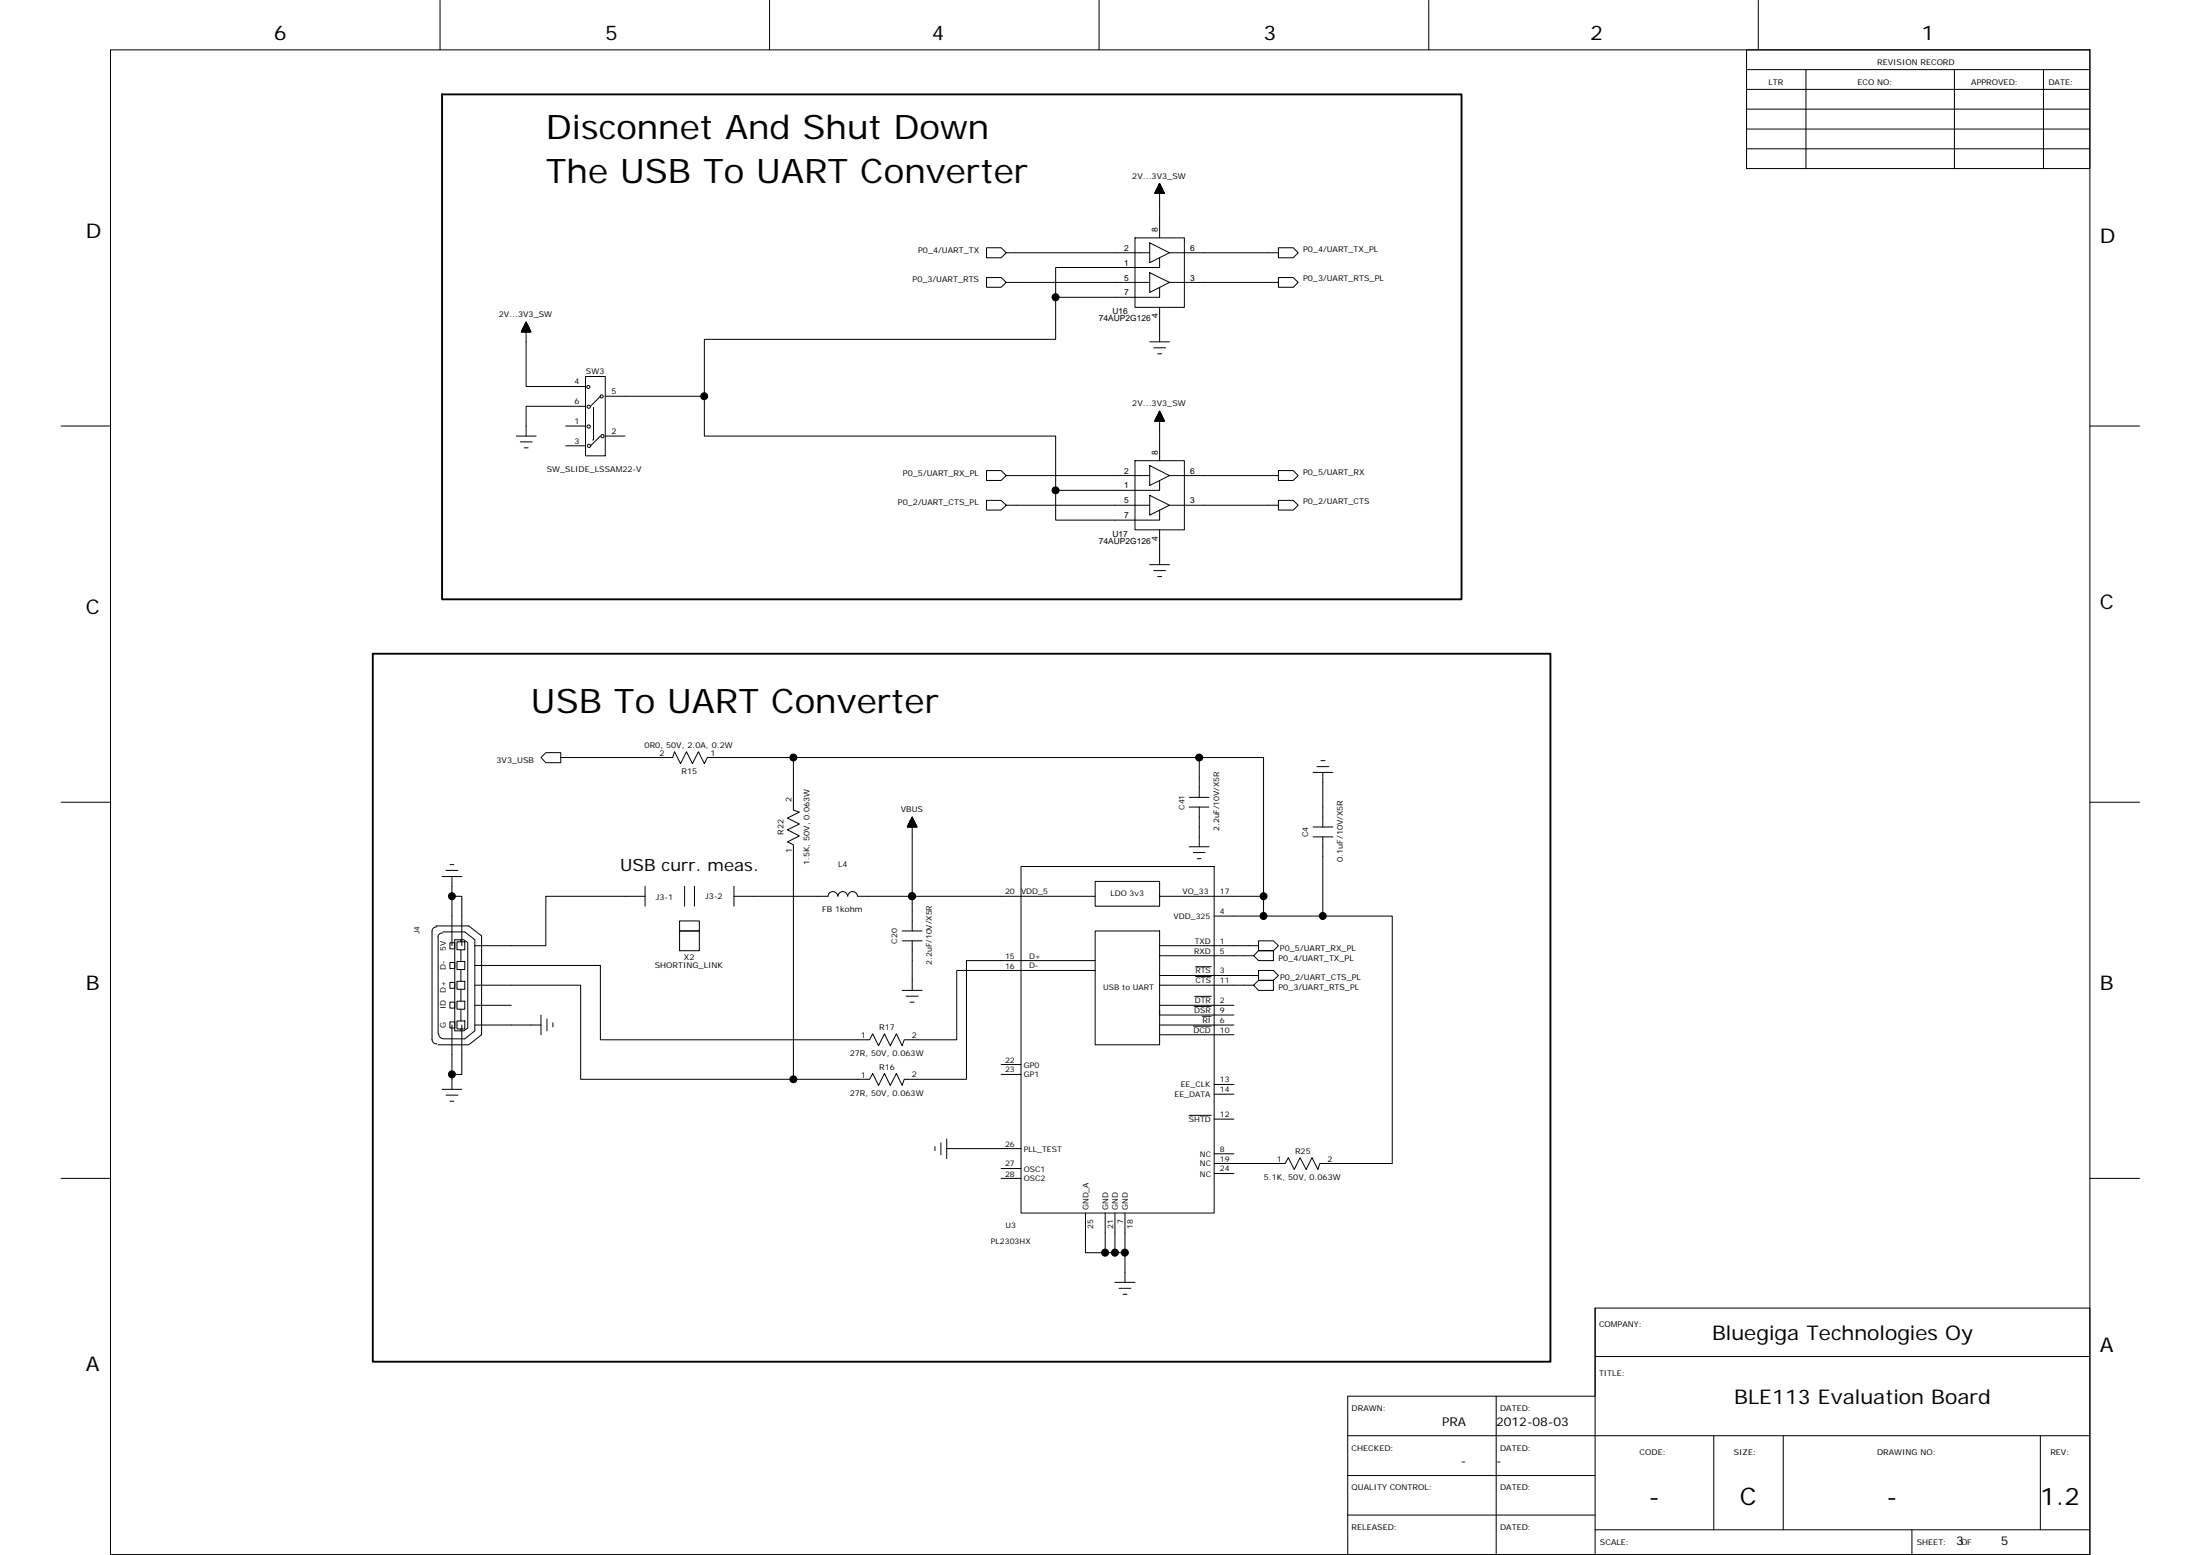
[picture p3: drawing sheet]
<svg xmlns="http://www.w3.org/2000/svg" width="297mm" height="210mm" viewBox="0 0 297 210" stroke-linecap="round" stroke-linejoin="round" font-family="sans-serif">
<g fill="none" stroke="#000" stroke-width=".14">
<path d="M14.9 6.7h267.3v203.1h-267.3zM59.4 0v6.7M103.9 0v6.7M148.4 0v6.7M192.9 0v6.7M235.8 6.7h46.4v16.1h-46.4zM235.8 14.7h46.4M235.8 9.4h46.4M235.8 12.1h46.4M235.8 17.4h46.4M237.4 0v6.7M243.8 9.4v13.4"/>
<path d="M263.9 9.4v13.4M275.9 9.4v13.4M153.2 32.1h6.7v9.4h-6.7zM155.2 34.1h-19.3l-.7 .7h-2v-1.4h2l.7 .7M155.2 32.8l2.7 1.3-2.7 1.4zM155.2 36.8l2.7 1.3-2.7 1.4zM155.2 38.1h-19.3l-.7 .7h-2v-1.3h2l.7 .6M155.9 26.1h1.3M156 26.1v-.2h1.1v.2M156 26h1.1M156 25.9h1.1M156.1 25.7v.4"/>
<path d="M156.1 25.8h1v.3M156.1 25.7h.9M156.1 25.6v.5M156.2 25.6h.8M156.2 25.5v.6M156.2 25.5h.7M156.2 25.4v.7M156.2 25.4h.7M156.3 25.4h.6M156.3 25.3v.8M156.3 25.3h.5M156.4 25.1v1"/>
<path d="M156.4 25.2h.4M156.4 25v1.1M156.4 25.1h.3v1M156.4 25.1h.3M156.5 24.9v1.2M156.5 25h.2M156.5 24.9h.1M156.5 24.8v1.3M156.5 24.9h.1v1.2M156.5 24.8h.1M156.6 24.8v1.3M156.6 24.8h.1"/>
<path d="M156.6 34.8v1.3h-14.1v9.7h-47.4v7.7M156.6 38.8v1.3h-14.1M156.6 24.8l.6 1.3h-1.3l.7-1.3v7.3M156.7 25v1.1M156.8 25.2v.9M156.8 25.3v.8M156.9 25.4v.7M156.9 25.5v.6M157 25.6v.5M157.1 25.8h-1l-.1 .3M157.1 25.8v.3M157.2 26h-1.2l-.1 .1"/>
<path d="M157.2 26.1h.1M157.9 34.1h14.7v-.7h2l.7 .7-.7 .7h-2v-.7M172.6 38.1v.7h2l.7-.7-.7-.6h-2v.6h-14.7M235.8 20.1h46.4M8.3 57.5h6.6M69.7 58.9h2.7M70.2 59.6h1.7M70.4 44.8h1.3M70.5 44.6v.2M70.5 44.7h1.1M70.5 44.6h1.1M70.5 44.4v.4"/>
<path d="M70.5 44.5h1M70.6 44.4h.9M70.6 44.3h.9M70.7 44.2v.6M70.7 44.2h.7M70.8 44v.8M70.8 44h.5M70.8 43.9h.5v.9M70.9 43.7v1.1M70.9 43.8h.3M70.9 43.6v1.2M70.9 43.7h.2"/>
<path d="M71 43.7h.1M71 43.5v1.3M71 43.6h.1M71 44.8v-1.3l.7 1.3h-1.3l.6-1.3v8.7h8.1M71 43.5h.1M71.1 43.6v1.2M71.1 43.7v1.1M71.2 43.8v1M71.2 43.9h-.3l-.1 .9M71.3 44v.8M71.3 44.1h-.5l-.1 .7M71.4 44.1v.7"/>
<path d="M71.4 44.2v.6M71.4 44.3h-.8v.5M71.5 44.3v.5M71.5 44.4v.4M71.5 44.5h-1v.3M71.6 44.6v.2M71.6 44.7v.1M71.6 44.7h-1.2v.1M71.7 44.7v.1M76.4 57.5h2.7M79.1 50.8h2.6v10.7h-2.6zM79.1 54.8h-8.1v4.1"/>
<path d="M79.3 54.8h.3l.1 .1-.1 .2h-.3zM79.3 57.4h.3l.1 .2-.1 .1h-.3zM80.1 55v4.4h-.1M81.1 53.5l-1.4 1.3M81.1 58.9l-1.4 1.3M81.2 58.7h.3v.3l-.2 .1-.1-.1zM81.7 58.9h2.7M95.1 53.5v5.4h47.4v7.3M95.1 53.5h-13.4M155.2 46.1h2.7M155.8 46.9h1.6M155.9 56.8h1.3l-1.3 .1z"/>
<path d="M156 56.7h1.1M156 56.6h1.1M156.1 56.5v.4M156.1 56.5h1M156.1 56.5h.9M156.1 56.3v.6M156.1 56.4h.9M156.2 56.3h.8M156.2 56.2v.7M156.2 56.3h.7v.6M156.2 56.2h.7M156.2 56.1v.8"/>
<path d="M156.3 56.1h.6M156.3 56v.9M156.3 56.1h.5M156.3 47.8h.5M156.3 56h.5M156.4 55.9v1M156.4 56h.4M156.4 55.9h.4M156.4 55.8v1.1M156.4 55.9h.3M156.4 55.8h.3M156.5 55.6v1.3"/>
<path d="M156.5 55.8h.2M156.5 55.7h.1M156.5 55.6h.1M156.6 56.9v-1.4l.6 1.4h-1.3l.7-1.4v6.7M156.6 55.5h.1M156.6 41.5v4.6M156.6 55.6v1.3M156.7 55.7v1.2M156.7 55.8v1.1M156.8 55.9v1M156.8 56v.9M156.9 56.1v.8"/>
<path d="M157 56.4v.5M157.1 56.5v.4M157.1 56.5h-1.1v.4M157.1 56.6v.3M157.1 56.6h-1.1v.3M157.1 56.7v.2M282.2 57.5h6.7M70.8 60.5h.5M76.4 60.2h2.7M135.9 64.2l-.7-.7h-2v1.4h2l.7-.7h19.3M135.9 68.2l-.7-.7h-2v1.4h2l.7-.7h19.3M153.2 62.2h6.7v9.3h-6.7z"/>
<path d="M155.2 76.2h2.7M155.2 62.8l2.7 1.4-2.7 1.3zM155.2 66.9l2.7 1.3-2.7 1.3zM155.8 77h1.6M156.3 77.8h.5M156.6 64.9v1.3h-14.1v4h14.1v-1.3M156.6 71.5v4.7M157.9 64.2h14.7v-.7h2l.7 .7-.7 .7h-2v-.7M157.9 68.2h14.7v-.7h2l.7 .7-.7 .7h-2v-.7M8.3 108.3h6.6M59.7 118.3h2.7M60.2 117.5h1.6"/>
<path d="M60.7 116.7h.6M61 118.3v2.7h1.4v6.7M87.1 119.6v2.7M92.4 119.6v2.7M93.8 119.6v2.7M99.1 119.6v2.7M107.1 102.3h-11.6l-.4 .8-.8-1.6-.8 1.6-.8-1.6-.8 1.6-.8-1.6-.3 .8h-15.1v-.7h-2l-.7 .7 .7 .7h2v-.7M122.5 111.6h1.3M122.6 111.6h1.2M122.6 111.4v.2M122.6 111.5h1.1M122.6 111.4h1.1"/>
<path d="M122.6 111.3v.3M122.7 111.3h1M122.7 111.2v.4M122.7 111.3h.9M122.7 111.2h.9M122.8 111.1h.7M122.8 111h.7v.6M122.9 110.8v.8M122.9 110.8h.5M123 110.7v.9M123 110.7h.4M123 110.7h.3"/>
<path d="M123 110.6v1M123 110.6h.3M123.1 110.4v1.2M123.1 110.6h.2M123.1 110.5h.1l.1 1.1M123.1 110.3v1.3M123.1 110.4h.1M123.1 110.4l.1 1.2M123.2 110.3v1.3M123.2 110.3h.1M123.2 110.3l.6 1.3h-1.3l.7-1.3v15.4M123.3 110.6v1"/>
<path d="M123.4 110.7v.9M123.4 110.8v.8M123.5 110.9h-.7v.7M123.5 111h-.7v.6M123.5 111.1v.5M123.6 111.1h-.9v.5M123.6 111.1v.5M123.6 111.3v.3M123.7 111.4v.2M123.7 111.5v.1M137.9 117h26v46.7h-26zM160.6 114.3h2.6"/>
<path d="M160.6 108.9h2.6M160.6 107.6h2.6M161.1 115.1h1.6M161.6 115.9h.6M161.9 102.3h-54.8v7l.8 .3-1.6 .8 1.6 .8-1.6 .8 1.6 .8-1.6 .8 .8 .4v31.7h10.3l.4-.8 .8 1.6 .8-1.6 .8 1.6 .8-1.6 .8 1.6 .3-.8h8.4v-16h17.4M161.9 102.3v5.3M161.9 108.9v5.4M161.9 102.3h8.7v18.7M177.3 113h2.7M177.3 111.6h2.7M177.3 104.3h2.7M177.8 103.5h1.6"/>
<path d="M178.3 102.7h.6M178.6 104.3v7.3M178.6 113v10.7M282.2 108.3h6.7M58.9 125h4.4l1.7 1.3v13.4l-1.7 1.3h-4.1M59 125.1a.59 .59 0 0 0-.7 .6v14.7a.56 .56 0 0 0 .7 .5M59.2 126.5v13.1M59.2 139.6a.58 .58 0 0 0 .6 .6M59.8 125.9h-.1a.59 .59 0 0 0-.6 .6M59.8 125.8h3l1.3 1.1v12.2l-1.3 1.1h-3M60.7 127.3h.7v.8h-.7zM60.7 129.9h.7v.8h-.7z"/>
<path d="M60.7 135.3h.7v.8h-.7zM60.7 132.6h.7v.8h-.7zM60.7 137.9h.7v.9h-.7zM61 121v6.7M61 138.4v6.6M61.7 129.8h1.1v1.1h-1.1zM61.7 132.5h1.1v1h-1.1zM61.7 127.1h1.1v1.1h-1.1zM61.7 135.1h1.1v1.1h-1.1zM61.7 137.8h1.1v1.1h-1.1zM62.2 126.9h.4l.6 .4v11.5l-.6 .3h-1.2v-12.2h.8v.2M62.2 128.2v1.6"/>
<path d="M62.2 130.9v1.6M62.2 133.5v1.6M62.2 136.2v1.6M62.2 138.9v.2M62.4 138.4v6.6h-1.4v2M64.1 130.3h17v10.1h36.3l.4-.8 .8 1.6 .8-1.6 .8 1.6 .8-1.6 .8 1.6 .3-.8h7.1v-9.4h18.7M64.1 133h14.3v12.7h28.7M69 135.7h-4.9M73 137v2.7M73 138.4h-8.9M73.8 137.5v1.6M74.7 138.1v.5"/>
<path d="M87.1 121h-13.4v6.7h-9.6M91.8 125.7h2.6v2.6h-2.6zM91.8 124.3h2.6v1.4h-2.6zM113.1 121a.66 .66 0 0 0-.6-.6 .66 .66 0 0 0-.7 .6h-12.7M113.2 121a.65 .65 0 0 1 .6-.6 .65 .65 0 0 1 .6 .6 .67 .67 0 0 1 .7-.6 .67 .67 0 0 1 .7 .6M115.8 121h32.1M121.8 127h2.7M121.8 125.7h2.7M121.8 133.7h2.7M122.3 134.5h1.7M122.9 135.3h.5M123.2 127v6.7"/>
<path d="M147.9 125.7h8.7v15.3h-8.7zM156.6 136.4v.6h10M161.1 138.5h2.4M161.2 135.8h2.3M161.3 134.5h2.2M161.4 130.5h2.1M161.4 131.8h2.1M162.3 137.2h1.2M166.6 135.7h-10M166.6 138.4h-10M166.6 139.7h-10M169.3 129l.6-.7h2v1.4h-2l-.6-.7h-12.7"/>
<path d="M169.3 133l.6-.7h2v1.4h-2l-.6-.7h-12.7M169.9 127.7v.6h2l.7-.6-.7-.7h-2v.7h-13.3M169.9 131.7v.6h2l.7-.6-.7-.7h-2v.7h-13.3M170.6 121h-14v-2h-8.7v3.3h8.7v-1.3M170.6 121v2.7M170.6 123.7h-6.7M170.6 123.7h17.4v33.4h-9.8l-.3 .8-.8-1.6-.7 1.6-.9-1.6-.8 1.6-.8-1.6-.4 .8h-9.6M8.3 159.1h6.6M59.7 147h2.7M60.2 147.8h1.6M60.7 148.7h.6M126.2 154.8v.5"/>
<path d="M127 154.3v1.6M127.8 153.7v2.7M135.2 159.1h2.7M135.2 143.7h2.7M135.2 145h2.7M135.2 157.7h2.7M137.9 155h-10.1M160.5 150.6h3M163.9 155.7h2.7M163.9 151.1h2.7M163.9 146.4h2.7M163.9 147.7h2.7"/>
<path d="M163.9 158.4h2.7M282.2 159.1h6.7M146.6 163.7v5.4h3.9M149.2 163.7v5.4M150.5 173.1h2.7M150.5 163.7v5.4M150.5 169.1h1.4M151.1 173.9h1.6M151.6 174.7h.6M151.9 163.7v9.4M215.4 176.6v33.2M282.2 176.6h-66.8v11.9h-33.4v21.3"/>
<path d="M182 193.8h100.2M182 199.2h33.4M202 188.5v21.3M215.4 183.1h66.8M231.4 193.8v12.7M240.8 193.8v12.7M275.5 193.8v12.7M182 204.5h33.4M215.4 206.5h66.8M258.1 206.5v3.3"/>
<circle cx="79.4" cy="52.2" r=".21"/>
<circle cx="81.2" cy="53.5" r=".21"/>
<circle cx="79.5" cy="60.2" r=".22"/>
</g>
<path d="M59.7 12.7h137.6v68.2h-137.6zM50.3 88.2h159v95.6h-159z" fill="none" stroke="#000" stroke-width=".25"/>
<g fill="#000" stroke="#000" stroke-width=".14">
<circle cx="95.1" cy="53.5" r=".47"/>
<circle cx="142.5" cy="40.1" r=".48"/>
<circle cx="142.5" cy="66.2" r=".47"/>
<circle cx="107.1" cy="102.3" r=".47"/>
<circle cx="161.9" cy="102.3" r=".47"/>
<circle cx="61" cy="121" r=".47"/>
<circle cx="123.1" cy="121" r=".47"/>
<circle cx="170.6" cy="123.6" r=".47"/>
<circle cx="170.6" cy="121" r=".47"/>
<circle cx="178.6" cy="123.6" r=".47"/>
<circle cx="61" cy="145" r=".47"/>
<circle cx="107.1" cy="145.7" r=".47"/>
<circle cx="149.2" cy="169.1" r=".48"/>
<circle cx="150.5" cy="169.1" r=".47"/>
<circle cx="151.9" cy="169.1" r=".48"/>
</g>
<g font-size="4.6">
<text x="73.7" y="18.8">Disconnet And Shut Down</text>
<text x="73.7" y="24.8">The USB To UART Converter</text>
<text x="71.7" y="96.3">USB To UART Converter</text>
</g>
<g font-size="3.3">
<text x="222.6" y="203.1">-</text>
<text x="234.9" y="203.1">C</text>
<text x="254.7" y="203.1">-</text>
<text x="275.5" y="203.1">1.2</text>
</g>
<g font-size="2.7">
<text x="37" y="5.4">6</text>
<text x="81.7" y="5.4">5</text>
<text x="125.8" y="5.4">4</text>
<text x="170.6" y="5.4">3</text>
<text x="214.7" y="5.4">2</text>
<text x="259.5" y="5.4">1</text>
<text x="11.6" y="32.1">D</text>
<text x="283.5" y="32.8">D</text>
<text x="11.6" y="82.9">C</text>
<text x="283.5" y="82.2">C</text>
<text x="11.6" y="133.7">B</text>
<text x="283.5" y="133.7">B</text>
<text x="11.6" y="185.1">A</text>
<text x="231.2" y="180.8">Bluegiga Technologies Oy</text>
<text x="283.5" y="182.5">A</text>
<text x="234.1" y="189.5">BLE113 Evaluation Board</text>
</g>
<text font-size="2.3" x="83.7" y="117.6">USB curr. meas.</text>
<g font-size="1.6">
<text x="194.7" y="192.4">PRA</text>
<text x="197.2" y="197.8">-</text>
<text x="202" y="192.4">2012-08-03</text>
<text x="202" y="197.8">-</text>
<text x="264.1" y="208.5">3</text>
<text x="270.1" y="208.5">5</text>
</g>
<g font-size="1.1">
<text x="238.8" y="11.4">LTR</text>
<text x="250.8" y="11.4">ECO NO:</text>
<text x="253.4" y="8.7">REVISION RECORD</text>
<text x="266.1" y="11.4">APPROVED:</text>
<text x="276.6" y="11.4">DATE:</text>
<text x="152.9" y="24.1">2V...3V3_SW</text>
<text x="124" y="34.1">P0_4/UART_TX</text>
<text x="151.8" y="33.9">2</text>
<text x="151.8" y="35.9">1</text>
<text x="156.3" y="31.3" transform="rotate(-90 156.3 31.3)">8</text>
<text x="160.7" y="33.9">6</text>
<text x="175.9" y="34">P0_4/UART_TX_PL</text>
<text x="123.2" y="38.1">P0_3/UART_RTS</text>
<text x="151.8" y="37.9">5</text>
<text x="151.8" y="39.9">7</text>
<text x="160.7" y="37.9">3</text>
<text x="175.9" y="38">P0_3/UART_RTS_PL</text>
<text x="67.3" y="42.8">2V...3V3_SW</text>
<text x="148.4" y="43.3">74AUP2G126</text>
<text x="150.2" y="42.4">U16</text>
<text x="156.3" y="42.9" transform="rotate(-90 156.3 42.9)">4</text>
<text x="77.6" y="51.9">4</text>
<text x="79.1" y="50.4">SW3</text>
<text x="82.5" y="53.2">5</text>
<text x="77.6" y="57.2">1</text>
<text x="77.6" y="59.9">3</text>
<text x="77.6" y="54.6">6</text>
<text x="82.5" y="58.6">2</text>
<text x="152.9" y="54.8">2V...3V3_SW</text>
<text x="73.8" y="63.7">SW_SLIDE_LSSAM22-V</text>
<text x="121.9" y="64.2">P0_5/UART_RX_PL</text>
<text x="151.8" y="63.9">2</text>
<text x="151.8" y="65.9">1</text>
<text x="156.3" y="61.4" transform="rotate(-90 156.3 61.4)">8</text>
<text x="160.7" y="63.9">6</text>
<text x="175.9" y="64.1">P0_5/UART_RX</text>
<text x="121.2" y="68.2">P0_2/UART_CTS_PL</text>
<text x="151.8" y="67.9">5</text>
<text x="151.8" y="69.9">7</text>
<text x="160.7" y="67.9">3</text>
<text x="175.9" y="68.1">P0_2/UART_CTS</text>
<text x="148.4" y="73.4">74AUP2G126</text>
<text x="150.2" y="72.5">U17</text>
<text x="156.3" y="73" transform="rotate(-90 156.3 73)">4</text>
<text x="87" y="100.9">0R0, 50V, 2.0A, 0.2W</text>
<text x="67" y="103">3V3_USB</text>
<text x="89.1" y="102">2</text>
<text x="92" y="104.5">R15</text>
<text x="95.9" y="102.1">1</text>
<text x="105.8" y="112.7" transform="rotate(-90 105.8 112.7)">R22</text>
<text x="106.8" y="108.3" transform="rotate(-90 106.8 108.3)">2</text>
<text x="121.6" y="109.6">VBUS</text>
<text x="176.6" y="113" transform="rotate(-90 176.6 113)">C4</text>
<text x="106.9" y="115.2" transform="rotate(-90 106.9 115.2)">1</text>
<text x="109.3" y="116.8" transform="rotate(-90 109.3 116.8)">1.5K, 50V, 0.063W</text>
<text x="113.2" y="117">L4</text>
<text x="181.3" y="116.3" transform="rotate(-90 181.3 116.3)">0.1uF/10V/X5R</text>
<text x="88.6" y="121.4">J3-1</text>
<text x="95.2" y="121.4">J3-2</text>
<text x="111" y="123.2">FB 1kohm</text>
<text x="88.4" y="130.6">SHORTING_LINK</text>
<text x="92.3" y="129.5">X2</text>
<text x="172.6" y="129.7">P0_4/UART_TX_PL</text>
<text x="172.8" y="128.3">P0_5/UART_RX_PL</text>
<text x="172.6" y="133.7">P0_3/UART_RTS_PL</text>
<text x="172.8" y="132.3">P0_2/UART_CTS_PL</text>
<text x="114.7" y="142.5">27R, 50V, 0.063W</text>
<text x="116.2" y="140.1">1</text>
<text x="118.7" y="139">R17</text>
<text x="123.1" y="140.1">2</text>
<text x="114.7" y="147.9">27R, 50V, 0.063W</text>
<text x="116.2" y="145.5">1</text>
<text x="118.7" y="144.4">R16</text>
<text x="123.1" y="145.4">2</text>
<text x="174.9" y="155.7">R25</text>
<text x="170.6" y="159.3">5.1K, 50V, 0.063W</text>
<text x="172.4" y="156.8">1</text>
<text x="179.3" y="156.8">2</text>
<text x="215.9" y="179.1">COMPANY:</text>
<text x="215.9" y="185.8">TITLE:</text>
<text x="182.5" y="190.5">DRAWN:</text>
<text x="202.5" y="190.5">DATED:</text>
<text x="182.5" y="195.8">CHECKED:</text>
<text x="202.5" y="195.8">DATED:</text>
<text x="221.4" y="196.5">CODE:</text>
<text x="234.1" y="196.5">SIZE:</text>
<text x="253.4" y="196.5">DRAWING NO:</text>
<text x="276.8" y="196.5">REV:</text>
<text x="182.5" y="201.1">QUALITY CONTROL:</text>
<text x="202.5" y="201.1">DATED:</text>
<text x="182.5" y="206.5">RELEASED:</text>
<text x="202.5" y="206.5">DATED:</text>
<text x="216" y="208.5">SCALE:</text>
<text x="258.8" y="208.5">SHEET:</text>
<text x="264.8" y="208.5">OF</text>
</g>
<g font-size="1">
<text x="159.9" y="109.3" transform="rotate(-90 159.9 109.3)">C41</text>
<text x="164.6" y="112.2" transform="rotate(-90 164.6 112.2)">2.2uF/10V/X5R</text>
<text x="135.7" y="120.7">20</text>
<text x="137.9" y="120.7">VDD_5</text>
<text x="149.9" y="121">LDO 3v3</text>
<text x="158.5" y="124.1">VDD_325</text>
<text x="159.7" y="120.7">VO_33</text>
<text x="164.7" y="120.7">17</text>
<text x="164.7" y="123.4">4</text>
<text x="56.6" y="126.1" transform="rotate(-90 56.6 126.1)">J4</text>
<text x="60.2" y="130.9" transform="rotate(-90 60.2 130.9)">D-</text>
<text x="60.2" y="128.4" transform="rotate(-90 60.2 128.4)">5V</text>
<text x="121.2" y="127.4" transform="rotate(-90 121.2 127.4)">C20</text>
<text x="125.8" y="130.2" transform="rotate(-90 125.8 130.2)">2.2uF/10V/X5R</text>
<text x="135.7" y="129.4">15</text>
<text x="135.7" y="130.7">16</text>
<text x="138.9" y="129.4">D+</text>
<text x="138.9" y="130.7">D-</text>
<text x="161.2" y="128.7">RXD</text>
<text x="161.3" y="127.4">TXD</text>
<text x="161.4" y="131.4">RTS</text>
<text x="164.7" y="127.4">1</text>
<text x="164.7" y="131.4">3</text>
<text x="164.7" y="128.7">5</text>
<text x="60.2" y="136.3" transform="rotate(-90 60.2 136.3)">ID</text>
<text x="60.2" y="134" transform="rotate(-90 60.2 134)">D+</text>
<text x="149" y="133.7">USB to UART</text>
<text x="161.2" y="136.8">DSR</text>
<text x="161.3" y="135.4">DTR</text>
<text x="161.4" y="132.7">CTS</text>
<text x="164.7" y="135.4">2</text>
<text x="164.7" y="136.8">9</text>
<text x="164.7" y="132.7">11</text>
<text x="60.2" y="138.7" transform="rotate(-90 60.2 138.7)">G</text>
<text x="135.7" y="143.4">22</text>
<text x="161.1" y="139.4">DCD</text>
<text x="162.3" y="138.1">RI</text>
<text x="164.7" y="138.1">6</text>
<text x="164.7" y="139.4">10</text>
<text x="135.7" y="144.8">23</text>
<text x="138.2" y="144.1">GP0</text>
<text x="138.2" y="145.4">GP1</text>
<text x="158.6" y="148.1">EE_DATA</text>
<text x="159.4" y="146.8">EE_CLK</text>
<text x="164.7" y="146.1">13</text>
<text x="164.7" y="147.4">14</text>
<text x="135.7" y="154.8">26</text>
<text x="138.2" y="155.4">PLL_TEST</text>
<text x="160.5" y="151.5">SHTD</text>
<text x="164.7" y="155.4">8</text>
<text x="164.7" y="150.8">12</text>
<text x="135.7" y="157.5">27</text>
<text x="135.7" y="158.8">28</text>
<text x="138.2" y="158.1">OSC1</text>
<text x="138.2" y="159.5">OSC2</text>
<text x="162" y="158.8">NC</text>
<text x="162" y="156.1">NC</text>
<text x="162" y="157.5">NC</text>
<text x="164.7" y="158.1">24</text>
<text x="164.7" y="156.8">19</text>
<text x="133.8" y="167.9">PL2303HX</text>
<text x="135.8" y="165.7">U3</text>
<text x="147" y="163.4" transform="rotate(-90 147 163.4)">GND_A</text>
<text x="147.6" y="165.9" transform="rotate(-90 147.6 165.9)">25</text>
<text x="149.6" y="163.4" transform="rotate(-90 149.6 163.4)">GND</text>
<text x="150.3" y="165.9" transform="rotate(-90 150.3 165.9)">21</text>
<text x="150.9" y="163.4" transform="rotate(-90 150.9 163.4)">GND</text>
<text x="151.6" y="165.2" transform="rotate(-90 151.6 165.2)">7</text>
<text x="152.3" y="163.4" transform="rotate(-90 152.3 163.4)">GND</text>
<text x="153" y="165.9" transform="rotate(-90 153 165.9)">18</text>
</g>
</svg>
